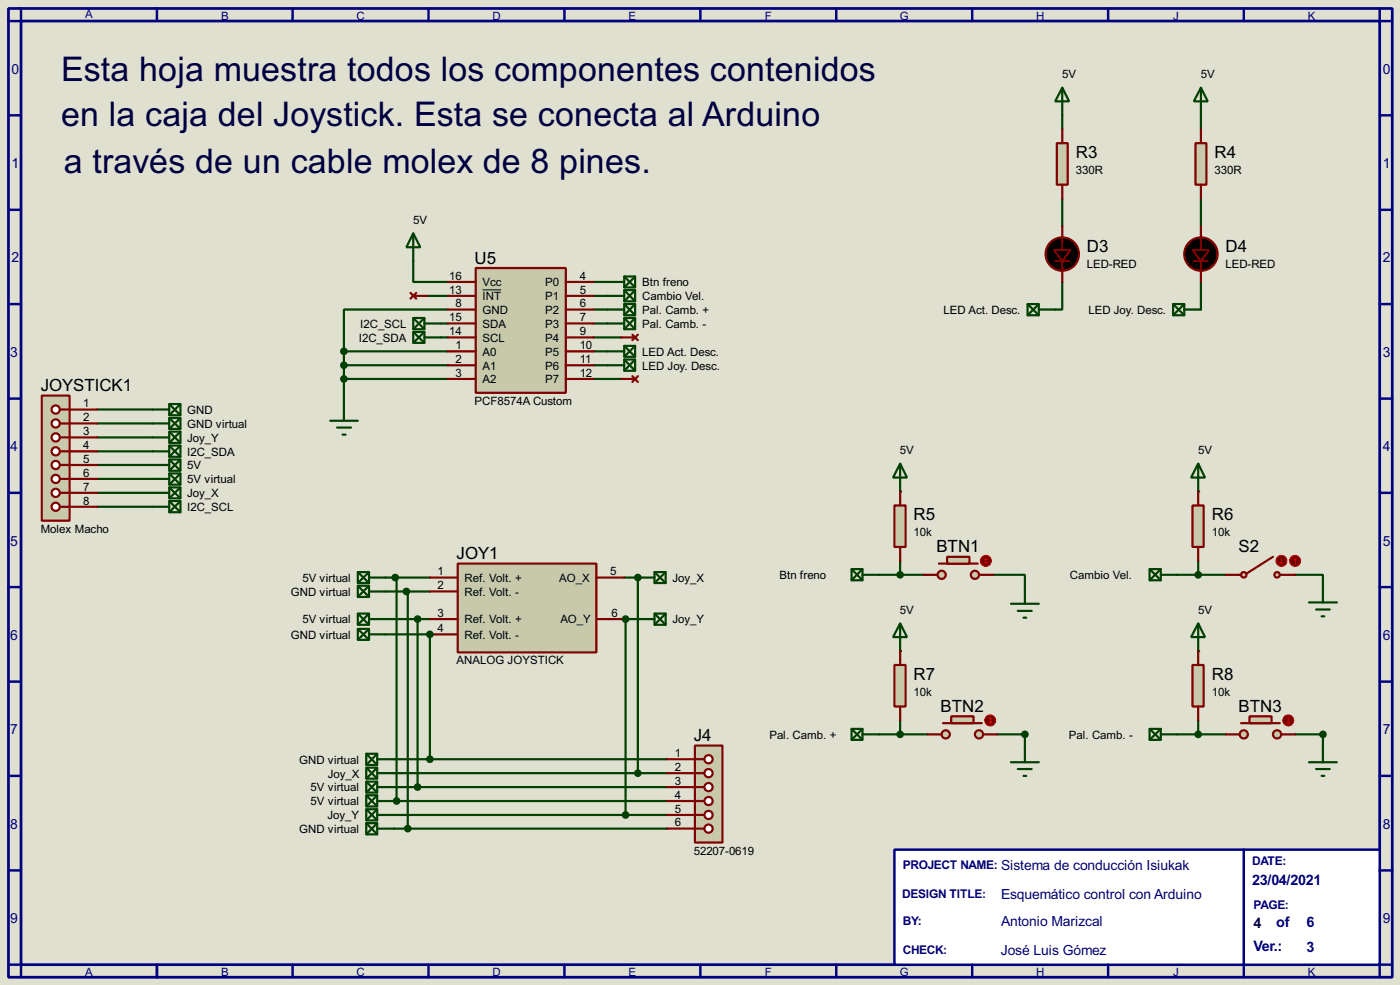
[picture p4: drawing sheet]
<svg xmlns="http://www.w3.org/2000/svg" width="256mm" height="180mm" viewBox="0 0 256 180" stroke-linecap="round" stroke-linejoin="round" font-family="sans-serif">
<path d="M0 0h256.5v180.3h-256.5z" fill="#e0e0d0"/>
<path d="M1.6 1.6h253.5v177.3h-253.5zM3.9 3.9h248.9v172.7h-248.9z" fill="none" stroke="#000080" stroke-width=".5"/>
<path d="M3.9 1.6v2.3h-2.3M28.8 1.6v2.3" fill="none" stroke="#000080" stroke-width=".45"/>
<path d="M163.9 155.5h88.9v21.1h-88.9z" fill="#fff" stroke="#000080" stroke-width=".45"/>
<g fill="none" stroke="#000080" stroke-width=".45">
<path d="M53.6 1.6v2.3M78.5 1.6v2.3M103.4 1.6v2.3M128.3 1.6v2.3M153.2 1.6v2.3M178.1 1.6v2.3M203 1.6v2.3M227.9 1.6v2.3M252.8 1.6v2.3h2.3M1.6 21.1h2.3M1.6 38.4h2.3M252.8 21.1h2.3"/>
<path d="M252.8 38.4h2.3M1.6 55.7h2.3M252.8 55.7h2.3M1.6 73h2.3M252.8 73h2.3M1.6 90.2h2.3M252.8 90.2h2.3M1.6 107.5h2.3M252.8 107.5h2.3M1.6 124.8h2.3M252.8 124.8h2.3M1.6 142h2.3"/>
<path d="M1.6 159.3h2.3M227.9 155.5v23.4M252.8 142h2.3M252.8 159.3h2.3M1.6 176.6h2.3v2.3M28.8 176.6v2.3M53.6 176.6v2.3M78.5 176.6v2.3M103.4 176.6v2.3M128.3 176.6v2.3M153.2 176.6v2.3M178.1 176.6v2.3"/>
<path d="M203 176.6v2.3M255.1 176.6h-2.3v2.3"/>
</g>
<path d="M194.6 21.1v2.6M194.6 36.4v5.1M220 21.1v2.6M220 36.4v5.1M194.6 51.6v5.1h-1.3M220 51.6v5.1M182.7 134.4h5.1v2.6" fill="none" stroke="#004000" stroke-width=".4"/>
<circle cx="164.9" cy="119.2" r=".2" fill="#004000"/>
<path d="M161.1 134.4h8.9M164.9 131.9v2.5M237.3 134.4h5.1v2.6" fill="none" stroke="#004000" stroke-width=".4"/>
<circle cx="219.5" cy="119.2" r=".2" fill="#004000"/>
<path d="M215.7 134.4h8.9M219.5 131.9v2.5" fill="none" stroke="#004000" stroke-width=".4"/>
<g fill="#004000">
<circle cx="164.9" cy="90" r=".2"/>
<circle cx="219.5" cy="90" r=".2"/>
</g>
<g fill="none" stroke="#004000" stroke-width=".4">
<path d="M75.7 47.8v3.8h6.4M78.3 54.2h3.8M80.8 59.2h1.3M82.1 56.7h-19.1v7.6M108.8 51.6h2.5M108.8 54.2h2.5M108.8 56.7h2.5M108.8 59.2h2.5M17.8 75h10.2M17.8 77.5h10.2M63 64.3h19.1M63 66.9h19.1"/>
<path d="M63 69.4h19.1M63 64.3v10.2M80.8 61.8h1.3M108.8 64.3h2.5M108.8 66.9h2.5M108.8 61.8h5M108.8 69.4h5M17.8 80.1h10.2M17.8 82.6h10.2M17.8 85.1h10.2M17.8 87.7h10.2M17.8 90.2h10.2"/>
<path d="M17.8 92.8h10.2M114.6 113.3h2.3M161.1 105.2h8.1M164.9 102.7v2.5M181.9 105.2h5.9v2.8M215.7 105.2h8.9M219.5 102.7v2.5M237.3 105.2h5.1v2.6M72.2 146.6h50"/>
</g>
<circle cx="114.6" cy="113.3" r=".2" fill="#004000"/>
<path d="M114.4 105.7h2.5M114.6 113.3v35.9M72.2 149.2h50" fill="none" stroke="#004000" stroke-width=".4"/>
<circle cx="116.9" cy="105.7" r=".2" fill="#004000"/>
<path d="M70.7 116.1h8.1M116.9 105.7v35.8M72.2 141.5h50" fill="none" stroke="#004000" stroke-width=".4"/>
<circle cx="78.8" cy="116.1" r=".2" fill="#004000"/>
<g fill="none" stroke="#004000" stroke-width=".4">
<path d="M70.7 113.3h8.1M70.7 108.3h8.1M70.7 105.7h8.1M72.4 105.7v-.2h.3v41.1M74.5 108.3v-.3h.2v43.7M76.5 113.3v30.8M78.8 116.1v22.9M72.2 139h50M185.2 139.5h5.1M187.8 137v2.5M72.2 144.1h50M72.2 151.7h50"/>
<path d="M186.5 140.8h2.5M187.5 142h.5"/>
</g>
<g fill="#c8c8aa" stroke="#800000" stroke-width=".4">
<circle cx="179.3" cy="134.4" r=".75"/>
<circle cx="173.2" cy="134.4" r=".75"/>
</g>
<path d="M172.8 132.4h7.1" fill="none" stroke="#800000" stroke-width=".4"/>
<path d="M174.3 131.1h4.1v1.3h-4.1z" fill="#c8c8aa" stroke="#800000" stroke-width=".4"/>
<path d="M170 134.4h2.5M180.1 134.4h2.6" fill="none" stroke="#800000" stroke-width=".4"/>
<circle cx="181.4" cy="131.9" r="1" fill="#400000" stroke="#f00" stroke-width=".2"/>
<path d="M181.2 132.1l.2 .3M181.4 131.4v1M181.4 131.4l-.2 .2M181.4 131.4l.3 .2M181.7 132.1l-.3 .3" fill="none" stroke="#f00" stroke-width=".2"/>
<path d="M156 133.4h2v2h-2zM156 133.4l2 2M158 134.4h3.1M158 133.4l-2 2" fill="none" stroke="#004000" stroke-width=".4"/>
<g fill="#000" stroke="#800000" stroke-width=".4">
<path d="M193.1 45.8h3l-1.5 2zM218.5 45.8h3l-1.5 2z"/>
<circle cx="194.6" cy="46.5" r="3.1"/>
<circle cx="220" cy="46.5" r="3.1"/>
</g>
<path d="M193.3 47.8h2.6M194.6 41.5v4.3M194.6 47.8v3.8M218.7 47.8h2.6M220 41.5v4.3M220 47.8v3.8" fill="none" stroke="#800000" stroke-width=".4"/>
<path d="M193.6 26.2h2v7.6h-2z" fill="#c8c8aa" stroke="#800000" stroke-width=".4"/>
<path d="M194.6 23.7v2.5M194.6 33.8v2.6" fill="none" stroke="#800000" stroke-width=".4"/>
<path d="M219 26.2h2v7.6h-2z" fill="#c8c8aa" stroke="#800000" stroke-width=".4"/>
<path d="M220 23.7v2.5M220 33.8v2.6" fill="none" stroke="#800000" stroke-width=".4"/>
<circle cx="187.7" cy="134.4" r=".5" fill="#004000" stroke="#004000" stroke-width=".4"/>
<g fill="none" stroke="#004000" stroke-width=".4">
<path d="M194.6 16.1l1.3 2.5h-2.6zM194.6 16.1v5M220 16.1l1.3 2.5h-2.6zM220 16.1v5M188.3 55.7h2v2h-2zM188.3 55.7l2 2M190.3 56.7h3M190.3 55.7l-2 2M214.9 55.7h2.1v2h-2.1zM214.9 55.7l2.1 2M217 56.7h3M217 55.7l-2.1 2"/>
<path d="M164.9 114.1l1.3 2.5h-2.6zM164.9 114.1v5.1"/>
</g>
<path d="M163.9 121.7h2v7.6h-2z" fill="#c8c8aa" stroke="#800000" stroke-width=".4"/>
<path d="M164.9 119.2v2.5M164.9 129.3v2.6" fill="none" stroke="#800000" stroke-width=".4"/>
<circle cx="164.9" cy="134.4" r=".5" fill="#004000" stroke="#004000" stroke-width=".4"/>
<path d="M239.8 139.5h5.1M242.4 137v2.5M241.1 140.8h2.5M242.1 142h.5" fill="none" stroke="#004000" stroke-width=".4"/>
<g fill="#c8c8aa" stroke="#800000" stroke-width=".4">
<circle cx="233.9" cy="134.4" r=".75"/>
<circle cx="227.8" cy="134.4" r=".75"/>
</g>
<path d="M227.4 132.4h7.1" fill="none" stroke="#800000" stroke-width=".4"/>
<path d="M228.9 131.1h4.1v1.3h-4.1z" fill="#c8c8aa" stroke="#800000" stroke-width=".4"/>
<path d="M224.6 134.4h2.5M234.8 134.4h2.5" fill="none" stroke="#800000" stroke-width=".4"/>
<circle cx="236" cy="131.9" r="1" fill="#400000" stroke="#f00" stroke-width=".2"/>
<path d="M235.8 132.1l.2 .3M236 131.4v1M236 131.4l-.2 .2M236 131.4l.3 .2M236.3 132.1l-.3 .3" fill="none" stroke="#f00" stroke-width=".2"/>
<path d="M219.5 114.1l1.3 2.5h-2.6zM219.5 114.1v5.1M210.6 133.4h2.1v2h-2.1zM210.6 133.4l2.1 2M212.7 134.4h3M212.7 133.4l-2.1 2" fill="none" stroke="#004000" stroke-width=".4"/>
<circle cx="242.3" cy="134.4" r=".5" fill="#004000" stroke="#004000" stroke-width=".4"/>
<path d="M218.5 121.7h2v7.6h-2z" fill="#c8c8aa" stroke="#800000" stroke-width=".4"/>
<path d="M219.5 119.2v2.5M219.5 129.3v2.6" fill="none" stroke="#800000" stroke-width=".4"/>
<circle cx="219.5" cy="134.4" r=".5" fill="#004000" stroke="#004000" stroke-width=".4"/>
<path d="M164.9 84.9l1.3 2.5h-2.6zM164.9 84.9v5.1M156 104.2h2v2h-2zM156 104.2l2 2M158 105.2h3.1M158 104.2l-2 2M185.2 110.5h5.1M186.5 111.8h2.5M187.5 113.1h.5M187.8 108v2.5" fill="none" stroke="#004000" stroke-width=".4"/>
<path d="M163.9 92.5h2v7.6h-2z" fill="#c8c8aa" stroke="#800000" stroke-width=".4"/>
<path d="M164.9 90v2.5M164.9 100.1v2.6" fill="none" stroke="#800000" stroke-width=".4"/>
<path d="M219.5 84.9l1.3 2.5h-2.6zM219.5 84.9v5.1M210.6 104.2h2.1v2h-2.1zM210.6 104.2l2.1 2M212.7 105.2h3M212.7 104.2l-2.1 2M239.8 110.3h5.1M241.1 111.6h2.5M242.1 112.8h.5M242.4 107.8v2.5" fill="none" stroke="#004000" stroke-width=".4"/>
<path d="M218.5 92.5h2v7.6h-2z" fill="#c8c8aa" stroke="#800000" stroke-width=".4"/>
<path d="M219.5 90v2.5M219.5 100.1v2.6" fill="none" stroke="#800000" stroke-width=".4"/>
<g fill="#c8c8aa" stroke="#800000" stroke-width=".4">
<circle cx="233.9" cy="105.2" r=".5"/>
<circle cx="227.8" cy="105.2" r=".5"/>
</g>
<path d="M224.6 105.2h2.8M233.2 101.9l-4.8 3.1M234.5 105.2h2.8" fill="none" stroke="#800000" stroke-width=".4"/>
<circle cx="234.7" cy="102.7" r="1" fill="#400000" stroke="#f00" stroke-width=".2"/>
<path d="M234.5 102.9l.3 .3M234.8 102.2v1M235 102.9l-.2 .3" fill="none" stroke="#f00" stroke-width=".2"/>
<circle cx="237.2" cy="102.7" r="1" fill="#400000" stroke="#f00" stroke-width=".2"/>
<path d="M237.3 102.2l-.3 .2M237.3 102.2l.2 .2M237.3 102.2v1" fill="none" stroke="#f00" stroke-width=".2"/>
<circle cx="219.5" cy="105.2" r=".5" fill="#004000" stroke="#004000" stroke-width=".4"/>
<path d="M87.2 49.1h16.5v22.8h-16.5z" fill="#c8c8aa" stroke="#800000" stroke-width=".4"/>
<g fill="none" stroke="#800000" stroke-width=".4">
<path d="M75.2 53.6l1.1 1.1M75.7 54.2h2.6M76.3 53.6l-1.1 1.1M82.1 51.6h5.1M82.1 54.2h5.1M82.1 59.2h5.1M82.1 56.7h5.1M103.7 51.6h5.1M103.7 54.2h5.1M103.7 59.2h5.1M103.7 56.7h5.1M82.1 61.8h5.1"/>
<path d="M82.1 64.3h5.1M82.1 66.9h5.1M82.1 69.4h5.1M103.7 61.8h5.1M103.7 64.3h5.1M103.7 66.9h5.1M103.7 69.4h5.1M113.8 61.8h2.6M113.8 69.4h2.6M115.9 61.3l1 1M115.9 68.9l1 1M116.9 61.3l-1 1"/>
<path d="M116.9 68.9l-1 1"/>
</g>
<path d="M88.4 53.1h3.4" fill="none" stroke="#000" stroke-width=".18"/>
<g fill="none" stroke="#004000" stroke-width=".4">
<path d="M75.7 58.2h2.1v2.1h-2.1zM75.7 42.7l1.3 2.6h-2.5zM75.7 58.2l2.1 2.1M75.7 42.7v5.1M77.8 59.2h3M77.8 58.2l-2.1 2.1M111.3 51.6h3.1M111.3 54.2h3.1M111.3 56.7h3.1M111.3 59.2h3.1M114.4 50.6h2v2h-2zM114.4 53.1h2v2.1h-2z"/>
<path d="M114.4 55.7h2v2h-2zM114.4 58.2h2v2.1h-2zM114.4 50.6l2 2M114.4 53.1l2 2.1M114.4 55.7l2 2M114.4 58.2l2 2.1M116.4 50.6l-2 2M116.4 53.1l-2 2.1M116.4 55.7l-2 2M116.4 58.2l-2 2.1M60.5 77h5.1M61.8 78.3h2.5"/>
<path d="M62.8 79.6h.5M63 74.5v2.5M75.7 60.8h2.1v2h-2.1zM75.7 60.8l2.1 2M77.8 61.8h3M77.8 60.8l-2.1 2M111.3 64.3h3.1M111.3 66.9h3.1M114.4 63.3h2v2h-2zM114.4 65.8h2v2.1h-2zM114.4 63.3l2 2M114.4 65.8l2 2.1"/>
<path d="M116.4 63.3l-2 2M116.4 65.8l-2 2.1M65.6 104.7h2v2h-2zM65.6 107.2h2v2.1h-2zM65.6 104.7l2 2M65.6 107.2l2 2.1M67.6 105.7h3.1M67.6 104.7l-2 2M67.6 108.3h3.1M67.6 107.2l-2 2.1M116.9 105.7h3M116.9 113.3h3"/>
<path d="M119.9 104.7h2.1v2h-2.1zM119.9 112.3h2.1v2.1h-2.1zM119.9 104.7l2.1 2M119.9 112.3l2.1 2.1M122 104.7l-2.1 2M122 112.3l-2.1 2.1"/>
</g>
<g fill="#004000" stroke="#004000" stroke-width=".4">
<circle cx="63" cy="69.4" r=".5"/>
<circle cx="63" cy="66.9" r=".5"/>
<circle cx="63" cy="64.3" r=".5"/>
</g>
<path d="M7.7 72.4h5.1v22.9h-5.1z" fill="#c8c8aa" stroke="#800000" stroke-width=".4"/>
<path d="M11 75h1.8" fill="none" stroke="#800000" stroke-width=".4"/>
<circle cx="10.2" cy="75" r=".75" fill="#feffff" stroke="#800000" stroke-width=".4"/>
<path d="M11 77.5h1.8" fill="none" stroke="#800000" stroke-width=".4"/>
<circle cx="10.2" cy="77.5" r=".75" fill="#feffff" stroke="#800000" stroke-width=".4"/>
<path d="M11 80.1h1.8" fill="none" stroke="#800000" stroke-width=".4"/>
<circle cx="10.2" cy="80.1" r=".75" fill="#feffff" stroke="#800000" stroke-width=".4"/>
<path d="M11 82.6h1.8" fill="none" stroke="#800000" stroke-width=".4"/>
<circle cx="10.2" cy="82.6" r=".75" fill="#feffff" stroke="#800000" stroke-width=".4"/>
<path d="M11 85.1h1.8" fill="none" stroke="#800000" stroke-width=".4"/>
<circle cx="10.2" cy="85.1" r=".75" fill="#feffff" stroke="#800000" stroke-width=".4"/>
<path d="M11 87.7h1.8" fill="none" stroke="#800000" stroke-width=".4"/>
<circle cx="10.2" cy="87.7" r=".75" fill="#feffff" stroke="#800000" stroke-width=".4"/>
<path d="M11 90.2h1.8" fill="none" stroke="#800000" stroke-width=".4"/>
<circle cx="10.2" cy="90.2" r=".75" fill="#feffff" stroke="#800000" stroke-width=".4"/>
<path d="M11 92.8h1.8" fill="none" stroke="#800000" stroke-width=".4"/>
<circle cx="10.2" cy="92.8" r=".75" fill="#feffff" stroke="#800000" stroke-width=".4"/>
<path d="M12.8 75h5M12.8 77.5h5M12.8 80.1h5M12.8 82.6h5M12.8 85.1h5M12.8 87.7h5M12.8 90.2h5M12.8 92.8h5" fill="none" stroke="#800000" stroke-width=".4"/>
<g fill="none" stroke="#004000" stroke-width=".4">
<path d="M28 75h3M28 77.5h3M31 74h2.1v2h-2.1zM31 76.5h2.1v2h-2.1zM31 79h2.1v2.1h-2.1zM31 74l2.1 2M31 76.5l2.1 2M31 79l2.1 2.1M33.1 74l-2.1 2M33.1 76.5l-2.1 2M33.1 79l-2.1 2.1M28 80.1h3"/>
<path d="M28 82.6h3M28 85.1h3M28 87.7h3M28 90.2h3M28 92.8h3M31 81.6h2.1v2h-2.1zM31 84.1h2.1v2.1h-2.1zM31 86.7h2.1v2h-2.1zM31 89.2h2.1v2h-2.1zM31 91.7h2.1v2.1h-2.1zM31 81.6l2.1 2M31 84.1l2.1 2.1"/>
<path d="M31 86.7l2.1 2M31 89.2l2.1 2M31 91.7l2.1 2.1M33.1 81.6l-2.1 2M33.1 84.1l-2.1 2.1M33.1 86.7l-2.1 2M33.1 89.2l-2.1 2M33.1 91.7l-2.1 2.1"/>
</g>
<g fill="#c8c8aa" stroke="#800000" stroke-width=".4">
<circle cx="178.6" cy="105.2" r=".75"/>
<circle cx="172.5" cy="105.2" r=".75"/>
</g>
<path d="M172 103.2h7.1" fill="none" stroke="#800000" stroke-width=".4"/>
<path d="M173.5 101.9h4.1v1.3h-4.1z" fill="#c8c8aa" stroke="#800000" stroke-width=".4"/>
<path d="M169.2 105.2h2.6M179.4 105.2h2.5" fill="none" stroke="#800000" stroke-width=".4"/>
<circle cx="180.6" cy="102.7" r="1" fill="#400000" stroke="#f00" stroke-width=".2"/>
<path d="M180.4 102.9l.2 .3M180.6 102.2v1M180.6 102.2l-.2 .2M180.6 102.2l.3 .2M180.9 102.9l-.3 .3" fill="none" stroke="#f00" stroke-width=".2"/>
<circle cx="164.9" cy="105.2" r=".5" fill="#004000" stroke="#004000" stroke-width=".4"/>
<path d="M65.6 112.3h2v2.1h-2zM65.6 115.1h2v2h-2zM65.6 112.3l2 2.1M65.6 115.1l2 2M67.6 113.3h3.1M67.6 112.3l-2 2.1M67.6 116.1h3.1M67.6 115.1l-2 2" fill="none" stroke="#004000" stroke-width=".4"/>
<path d="M83.9 103.2h25.4v16.2h-25.4z" fill="#c8c8aa" stroke="#800000" stroke-width=".4"/>
<path d="M78.8 105.7h5.1M78.8 108.3h5.1M78.8 113.3h5.1M78.8 116.1h5.1M109.3 105.7h5.1M109.5 113.3h5.1" fill="none" stroke="#800000" stroke-width=".4"/>
<path d="M127.3 136.5h5.1v17.7h-5.1z" fill="#c8c8aa" stroke="#800000" stroke-width=".4"/>
<path d="M127.3 139h1.8" fill="none" stroke="#800000" stroke-width=".4"/>
<circle cx="129.8" cy="139" r=".75" fill="#feffff" stroke="#800000" stroke-width=".4"/>
<path d="M127.3 141.5h1.8" fill="none" stroke="#800000" stroke-width=".4"/>
<circle cx="129.8" cy="141.5" r=".75" fill="#feffff" stroke="#800000" stroke-width=".4"/>
<path d="M127.3 144.1h1.8" fill="none" stroke="#800000" stroke-width=".4"/>
<circle cx="129.8" cy="144.1" r=".75" fill="#feffff" stroke="#800000" stroke-width=".4"/>
<path d="M127.3 146.6h1.8" fill="none" stroke="#800000" stroke-width=".4"/>
<circle cx="129.8" cy="146.6" r=".75" fill="#feffff" stroke="#800000" stroke-width=".4"/>
<path d="M127.3 149.2h1.8" fill="none" stroke="#800000" stroke-width=".4"/>
<circle cx="129.8" cy="149.2" r=".75" fill="#feffff" stroke="#800000" stroke-width=".4"/>
<path d="M127.3 151.7h1.8" fill="none" stroke="#800000" stroke-width=".4"/>
<circle cx="129.8" cy="151.7" r=".75" fill="#feffff" stroke="#800000" stroke-width=".4"/>
<path d="M122.2 139h5.1M122.2 141.5h5.1M122.2 144.1h5.1M122.2 146.6h5.1M122.2 149.2h5.1M122.2 151.7h5.1" fill="none" stroke="#800000" stroke-width=".4"/>
<g fill="none" stroke="#004000" stroke-width=".4">
<path d="M67.1 138h2v2h-2zM67.1 138l2 2M69.1 139h3.1M69.1 138l-2 2M67.1 140.5h2v2h-2zM67.1 143.1h2v2h-2zM67.1 145.6h2v2h-2zM67.1 148.1h2v2.1h-2zM67.1 150.7h2v2h-2zM67.1 140.5l2 2M67.1 143.1l2 2M67.1 145.6l2 2"/>
<path d="M67.1 148.1l2 2.1M67.1 150.7l2 2M69.1 141.5h3.1M69.1 140.5l-2 2M69.1 144.1h3.1M69.1 143.1l-2 2M69.1 146.6h3.1M69.1 145.6l-2 2M69.1 149.2h3.1M69.1 148.1l-2 2.1M69.1 151.7h3.1M69.1 150.7l-2 2"/>
</g>
<g fill="#004000" stroke="#004000" stroke-width=".4">
<circle cx="114.6" cy="113.3" r=".5"/>
<circle cx="114.6" cy="149.2" r=".5"/>
<circle cx="116.8" cy="105.7" r=".5"/>
<circle cx="116.8" cy="141.5" r=".5"/>
<circle cx="78.7" cy="116.1" r=".5"/>
<circle cx="78.7" cy="139" r=".5"/>
<circle cx="76.5" cy="113.3" r=".5"/>
<circle cx="76.5" cy="144.1" r=".5"/>
<circle cx="74.4" cy="108.3" r=".5"/>
<circle cx="74.7" cy="151.7" r=".5"/>
<circle cx="72.4" cy="105.7" r=".5"/>
<circle cx="72.6" cy="146.6" r=".5"/>
</g>
<g font-size="7" fill="#000040">
<text x="11.2" y="14.8">Esta hoja muestra todos los componentes contenidos</text>
<text x="11.2" y="23">en la caja del Joystick. Esta se conecta al Arduino</text>
<text x="11.7" y="31.7">a través de un cable molex de 8 pines.</text>
</g>
<g font-size="3.5">
<text x="197.1" y="28.9">R3</text>
<text x="222.5" y="28.9">R4</text>
<text x="199.1" y="46.2">D3</text>
<text x="224.5" y="46.2">D4</text>
<text x="87" y="48.3">U5</text>
<text x="7.5" y="71.6">JOYSTICK1</text>
<text x="167.4" y="95.2">R5</text>
<text x="222" y="95.2">R6</text>
<text x="171.6" y="101.1">BTN1</text>
<text x="226.9" y="101.1">S2</text>
<text x="83.7" y="102.4">JOY1</text>
<text x="167.4" y="124.4">R7</text>
<text x="222" y="124.4">R8</text>
<text x="172.3" y="130.3">BTN2</text>
<text x="226.9" y="130.3">BTN3</text>
<text x="127.1" y="135.6">J4</text>
</g>
<g font-size="3" fill="#000080">
<text x="229.4" y="162.1">23/04/2021</text>
<text x="233.8" y="169.7">of</text>
<text x="239.4" y="169.7">6</text>
<text x="229.7" y="174">Ver.:</text>
<text x="239.4" y="174.3">3</text>
</g>
<text font-size="3" fill="#000040" x="229.7" y="169.9">4</text>
<g font-size="2.9" fill="#000080">
<text x="2.1" y="13.5">0</text>
<text x="253.4" y="13.5">0</text>
<text x="2.1" y="30.7">1</text>
<text x="253.4" y="30.7">1</text>
<text x="2.1" y="48">2</text>
<text x="253.4" y="48">2</text>
<text x="1.9" y="65.3">3</text>
<text x="253.4" y="65.3">3</text>
<text x="1.9" y="82.5">4</text>
<text x="253.4" y="82.5">4</text>
<text x="1.9" y="99.9">5</text>
<text x="253.4" y="99.9">5</text>
<text x="1.9" y="117.1">6</text>
<text x="253.4" y="117.1">6</text>
<text x="1.9" y="134.4">7</text>
<text x="253.4" y="134.4">7</text>
<text x="1.9" y="151.7">8</text>
<text x="253.4" y="151.7">8</text>
<text x="183.4" y="159.3">Sistema de conducción Isiukak</text>
<text x="183.4" y="164.6">Esquemático control con Arduino</text>
<text x="1.9" y="168.9">9</text>
<text x="183.4" y="169.5">Antonio Marizcal</text>
<text x="253.4" y="168.9">9</text>
<text x="183.4" y="174.8">José Luis Gómez</text>
</g>
<g font-size="2.5" fill="#000080">
<text x="165.4" y="159.1">PROJECT NAME:</text>
<text x="229.4" y="158.4">DATE:</text>
<text x="165.3" y="164.4">DESIGN TITLE:</text>
<text x="229.7" y="166.5">PAGE:</text>
<text x="165.4" y="169.3">BY:</text>
<text x="165.4" y="174.6">CHECK:</text>
</g>
<g font-size="2.4" fill="#000080">
<text x="15.6" y="3.4">A</text>
<text x="40.5" y="3.6">B</text>
<text x="65.3" y="3.6">C</text>
<text x="90.2" y="3.6">D</text>
<text x="115.2" y="3.6">E</text>
<text x="140.1" y="3.6">F</text>
<text x="164.9" y="3.6">G</text>
<text x="189.8" y="3.6">H</text>
<text x="214.9" y="3.6">J</text>
<text x="239.6" y="3.6">K</text>
<text x="15.6" y="178.7">A</text>
<text x="40.5" y="178.7">B</text>
<text x="65.3" y="178.7">C</text>
<text x="90.2" y="178.7">D</text>
<text x="115.2" y="178.7">E</text>
<text x="140.1" y="178.7">F</text>
<text x="164.9" y="178.7">G</text>
<text x="189.8" y="178.7">H</text>
<text x="214.9" y="178.7">J</text>
<text x="239.6" y="178.7">K</text>
</g>
<g font-size="2.4">
<text x="194.6" y="14.3">5V</text>
<text x="220" y="14.3">5V</text>
<text x="197.1" y="31.8">330R</text>
<text x="222.5" y="31.8">330R</text>
<text x="75.7" y="40.9">5V</text>
<text x="82.3" y="51.2">16</text>
<text x="82.3" y="53.8">13</text>
<text x="88.4" y="52.4">Vcc</text>
<text x="99.9" y="52.4">P0</text>
<text x="106.2" y="51.2">4</text>
<text x="106.2" y="53.8">5</text>
<text x="117.7" y="52.4">Btn freno</text>
<text x="199.1" y="49">LED-RED</text>
<text x="224.5" y="49">LED-RED</text>
<text x="66" y="60">I2C_SCL</text>
<text x="82.3" y="58.8">15</text>
<text x="83.5" y="56.3">8</text>
<text x="88.4" y="55">INT</text>
<text x="88.4" y="60">SDA</text>
<text x="88.4" y="57.5">GND</text>
<text x="99.9" y="55">P1</text>
<text x="99.9" y="57.5">P2</text>
<text x="99.9" y="60">P3</text>
<text x="106.2" y="56.3">6</text>
<text x="106.2" y="58.8">7</text>
<text x="117.7" y="55">Cambio Vel.</text>
<text x="117.7" y="57.5">Pal. Camb. +</text>
<text x="117.7" y="60">Pal. Camb. -</text>
<text x="172.9" y="57.5">LED Act. Desc.</text>
<text x="199.4" y="57.5">LED Joy. Desc.</text>
<text x="65.8" y="62.6">I2C_SDA</text>
<text x="82.3" y="61.4">14</text>
<text x="83.5" y="63.9">1</text>
<text x="88.4" y="62.6">SCL</text>
<text x="88.4" y="65.1">A0</text>
<text x="99.9" y="62.6">P4</text>
<text x="99.9" y="65.1">P5</text>
<text x="106.2" y="61.4">9</text>
<text x="106.2" y="63.9">10</text>
<text x="117.7" y="65.1">LED Act. Desc.</text>
<text x="83.5" y="66.5">2</text>
<text x="83.5" y="69">3</text>
<text x="88.4" y="67.7">A1</text>
<text x="88.4" y="70.2">A2</text>
<text x="99.9" y="67.7">P6</text>
<text x="99.9" y="70.2">P7</text>
<text x="106.2" y="66.5">11</text>
<text x="106.2" y="69">12</text>
<text x="117.7" y="67.7">LED Joy. Desc.</text>
<text x="15.3" y="74.6">1</text>
<text x="15.3" y="77.1">2</text>
<text x="34.3" y="75.8">GND</text>
<text x="87" y="74.1">PCF8574A Custom</text>
<text x="15.3" y="79.7">3</text>
<text x="15.3" y="82.2">4</text>
<text x="34.3" y="78.3">GND virtual</text>
<text x="34.3" y="80.8">Joy_Y</text>
<text x="34.3" y="83.4">I2C_SDA</text>
<text x="164.9" y="83.2">5V</text>
<text x="219.5" y="83.2">5V</text>
<text x="15.3" y="84.7">5</text>
<text x="15.3" y="87.3">6</text>
<text x="15.3" y="89.8">7</text>
<text x="34.3" y="85.9">5V</text>
<text x="34.3" y="88.5">5V virtual</text>
<text x="15.3" y="92.4">8</text>
<text x="34.3" y="91">Joy_X</text>
<text x="34.3" y="93.6">I2C_SCL</text>
<text x="7.5" y="97.5">Molex Macho</text>
<text x="167.4" y="98.1">10k</text>
<text x="222" y="98.1">10k</text>
<text x="55.4" y="106.5">5V virtual</text>
<text x="80.2" y="105.3">1</text>
<text x="80.2" y="107.9">2</text>
<text x="85.1" y="106.5">Ref. Volt. +</text>
<text x="102.5" y="106.5">AO_X</text>
<text x="111.8" y="105.3">5</text>
<text x="123.2" y="106.5">Joy_X</text>
<text x="142.8" y="106">Btn freno</text>
<text x="196" y="106">Cambio Vel.</text>
<text x="53.3" y="109.1">GND virtual</text>
<text x="80.2" y="112.9">3</text>
<text x="85.1" y="109.1">Ref. Volt. -</text>
<text x="112.1" y="112.9">6</text>
<text x="164.9" y="112.4">5V</text>
<text x="219.5" y="112.4">5V</text>
<text x="53.3" y="116.9">GND virtual</text>
<text x="55.4" y="114.1">5V virtual</text>
<text x="80.2" y="115.7">4</text>
<text x="85.1" y="114.1">Ref. Volt. +</text>
<text x="85.1" y="116.9">Ref. Volt. -</text>
<text x="102.7" y="114.1">AO_Y</text>
<text x="123.2" y="114.1">Joy_Y</text>
<text x="83.7" y="121.6">ANALOG JOYSTICK</text>
<text x="167.4" y="127.3">10k</text>
<text x="222" y="127.3">10k</text>
<text x="141" y="135.2">Pal. Camb. +</text>
<text x="195.8" y="135.2">Pal. Camb. -</text>
<text x="54.8" y="139.8">GND virtual</text>
<text x="60.1" y="142.3">Joy_X</text>
<text x="123.6" y="138.6">1</text>
<text x="123.6" y="141.1">2</text>
<text x="123.6" y="143.7">3</text>
<text x="56.9" y="144.9">5V virtual</text>
<text x="56.9" y="147.4">5V virtual</text>
<text x="60" y="150">Joy_Y</text>
<text x="123.6" y="146.2">4</text>
<text x="123.6" y="148.8">5</text>
<text x="54.8" y="152.5">GND virtual</text>
<text x="123.6" y="151.3">6</text>
<text x="127.1" y="156.4">52207-0619</text>
</g>
</svg>
